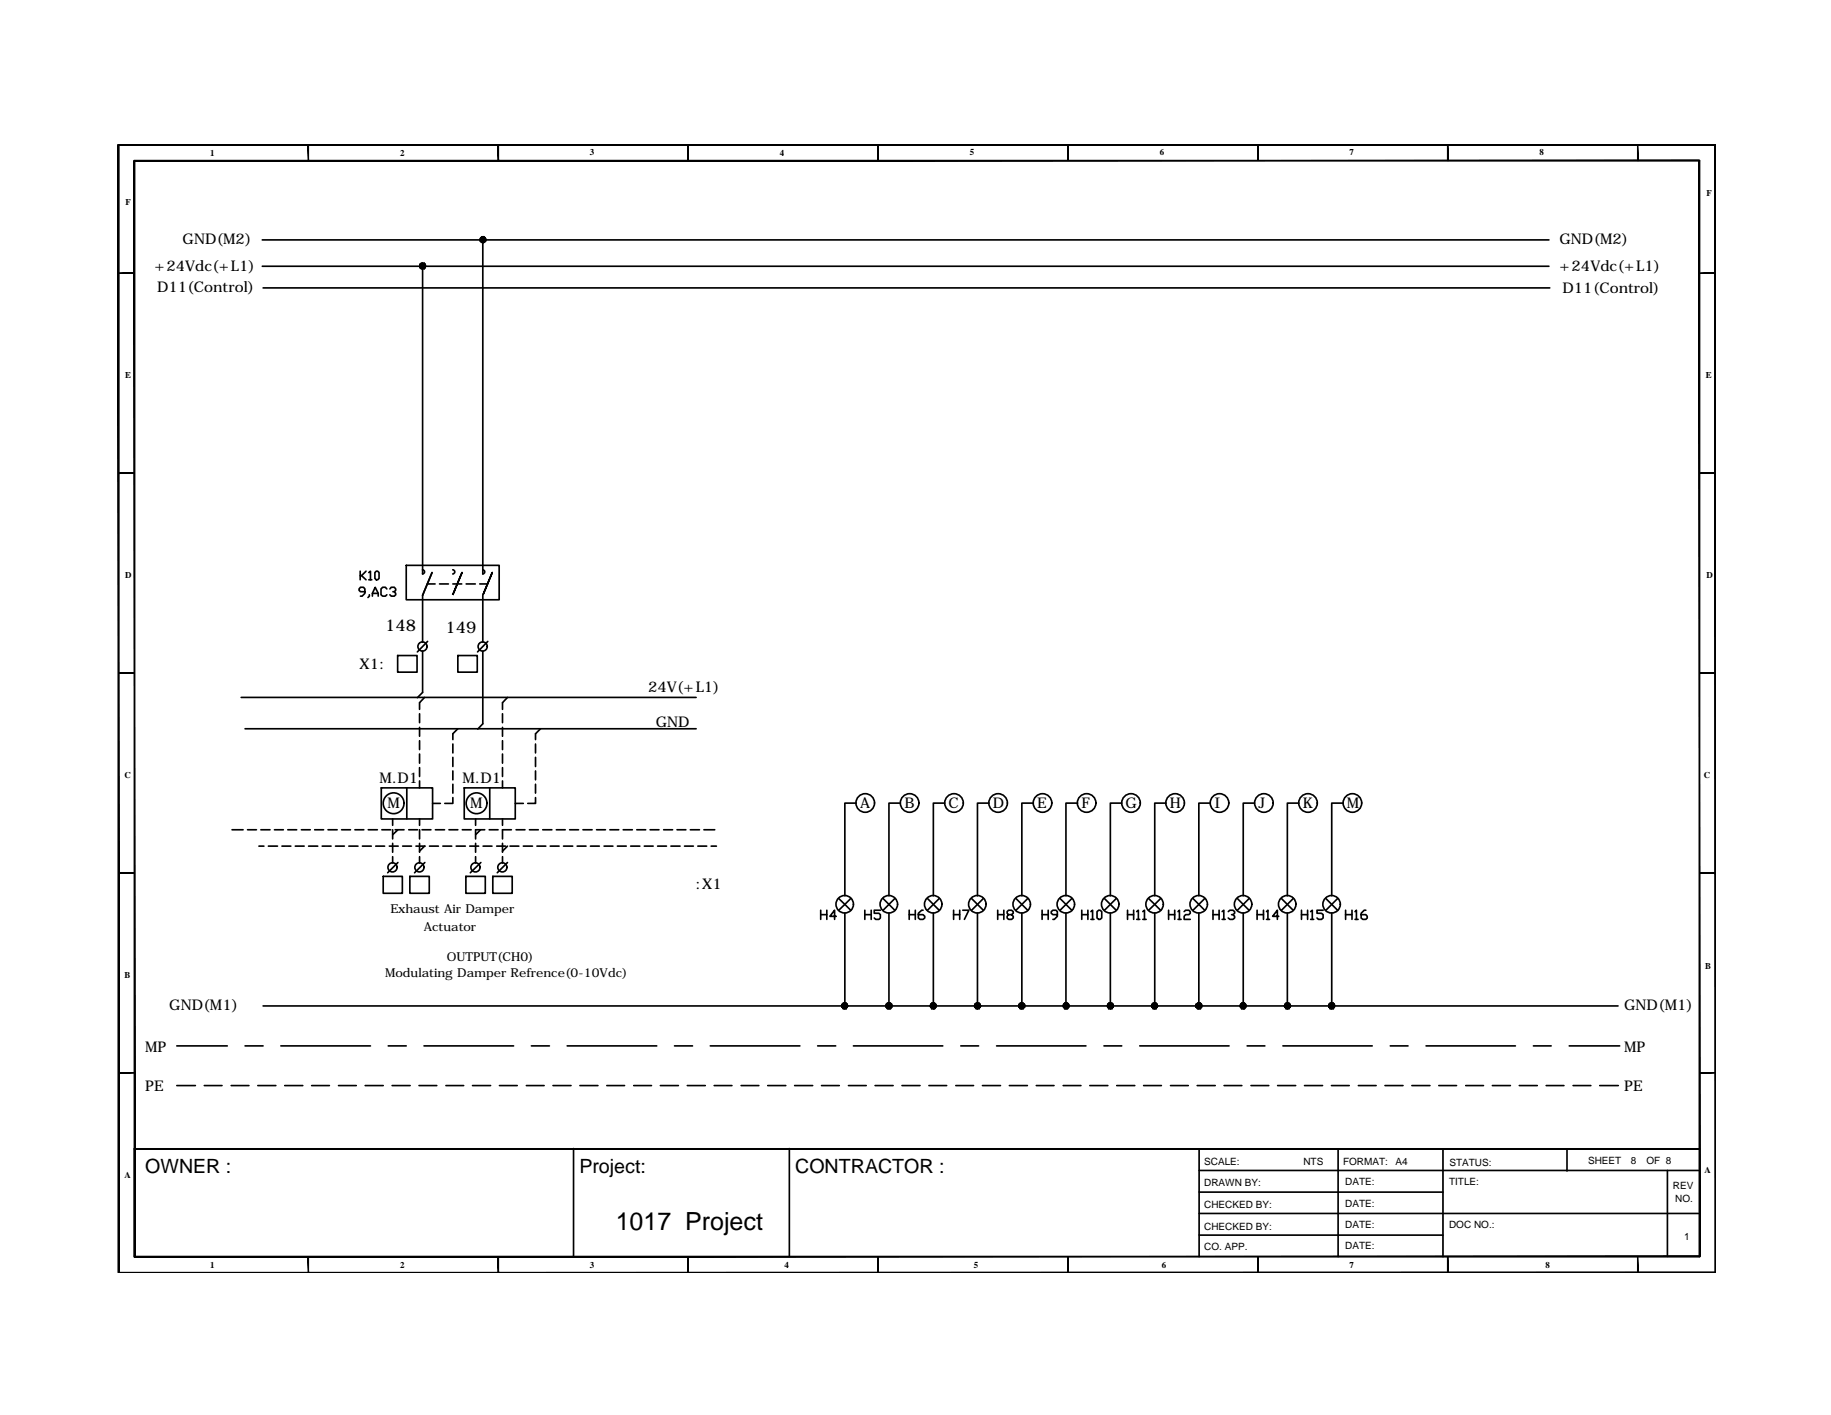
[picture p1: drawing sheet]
<svg xmlns="http://www.w3.org/2000/svg" width="279mm" height="216mm" viewBox="0 0 279 216" stroke-linecap="round" stroke-linejoin="round" font-family="sans-serif">
<!-- layer: FRAME -->
<g fill="#000" stroke="#000" stroke-width=".15">
<path d="M18 22.1v.1l243.8-.1zM18 22.2l243.8-.1v.1z"/>
<path d="M20.5 24.5l.1 167.3v-167.3zM20.5 24.5l.1 167.3h-.1z"/>
<path d="M47 22.1l.1 2.4v-2.4zM47 22.1l.1 2.4h-.1z"/>
<path d="M76 22.1l.1 2.4v-2.4zM76 22.1l.1 2.4h-.1z"/>
<path d="M105 22.1v2.4v-2.4zM105 22.1v2.4z"/>
<path d="M133.9 22.1l.1 2.4v-2.4zM133.9 22.1l.1 2.4h-.1z"/>
<path d="M162.9 22.1l.1 2.4v-2.4zM162.9 22.1l.1 2.4h-.1z"/>
<path d="M191.9 22.1l.1 2.4v-2.4zM191.9 22.1l.1 2.4h-.1z"/>
<path d="M220.9 22.1l.1 2.4v-2.4zM220.9 22.1l.1 2.4h-.1z"/>
<path d="M249.9 22.1l.1 2.4v-2.4zM249.9 22.1l.1 2.4h-.1z"/>
<path d="M20.5 24.6h238.8v-.1zM20.5 24.5h238.8l-238.8 .1z"/>
<path d="M261.7 22.1l.1 172.1zM261.7 22.1l.1 172.1z"/>
<path d="M18.1 41.6v.1l2.4-.1zM18.1 41.7l2.4-.1v.1z"/>
<path d="M259.3 41.6v.1l2.5-.1zM259.3 41.7l2.5-.1v.1z"/>
<path d="M18.1 72.1v.1l2.4-.1zM18.1 72.2l2.4-.1v.1z"/>
<path d="M259.3 72.1v.1l2.5-.1zM259.3 72.2l2.5-.1v.1z"/>
<path d="M18.1 102.6v.1l2.4-.1zM18.1 102.7l2.4-.1v.1z"/>
<path d="M259.3 102.6v.1l2.5-.1zM259.3 102.7l2.5-.1v.1z"/>
<path d="M18.1 133.1v.2l2.4-.2zM18.1 133.3l2.4-.2v.2z"/>
<path d="M259.3 133.1v.2l2.5-.2zM259.3 133.3l2.5-.2v.2z"/>
<path d="M18.1 163.6v.1l2.4-.1zM18.1 163.7l2.4-.1v.1z"/>
<path d="M259.3 163.6v.1l2.5-.1zM259.3 163.7l2.5-.1v.1z"/>
<path d="M18 22.1v172.1h.2zM18 22.1h.2v172.1z"/>
<path d="M20.5 191.7v.1l238.8-.1zM20.5 191.8l238.8-.1v.1z"/>
<path d="M47 191.8l.1 2.4v-2.4zM47 191.8l.1 2.4h-.1z"/>
<path d="M76 191.8l.1 2.4v-2.4zM76 191.8l.1 2.4h-.1z"/>
<path d="M105 191.8v2.4v-2.4zM105 191.8v2.4z"/>
<path d="M133.9 191.8v2.4h.1zM133.9 191.8h.1v2.4z"/>
<path d="M162.9 191.8l.1 2.4v-2.4zM162.9 191.8l.1 2.4h-.1z"/>
<path d="M191.9 191.8l.1 2.4v-2.4zM191.9 191.8l.1 2.4h-.1z"/>
<path d="M220.9 191.8l.1 2.4v-2.4zM220.9 191.8l.1 2.4h-.1z"/>
<path d="M249.9 191.8l.1 2.4v-2.4zM249.9 191.8l.1 2.4h-.1z"/>
<path d="M259.3 24.5v167.3h.1zM259.3 24.5h.1v167.3z"/>
<path d="M18.1 194.2l243.7-.1zM18.1 194.1h243.7z"/>
</g>
<path d="M20.5 175.3h238.8zM20.5 175.3v16.5M183 178.6h76.2M183 175.3v16.5M183 181.9h37.2M183 185.2h76.2M183 188.5h37.2" fill="none" stroke="#000" stroke-width=".25"/>
<!-- layer: 0 -->
<g fill="none" stroke="#000" stroke-width=".25">
<path d="M40 36.6h196.4M73.7 36.6v51a.32 .32 0 0 0 .3-.3 .32 .32 0 0 0-.3-.4M40 40.6h196.4M40.1 43.9h196.4M64.5 40.6v47a.32 .32 0 0 0 .3-.3 .32 .32 0 0 0-.3-.4M56.4 90.7v.3l-.3 .2M59.5 89.9l.2-.3h.5l.2 .3v.2l-.2 .2h-.2M60.2 90.3l.2 .2v.2l-.2 .3h-.5l-.2-.3M62 86.3h14.2v5.2h-14.2zM64.5 99.3v6.3l-.8 .9M65.2 89.1h1.2M65.2 97.9l-1.5 1.6"/>
<path d="M65.9 87.4l-1.4 3.4v7.2M67.1 89.1h1.3M69.1 86.9a.32 .32 0 0 1 .3 .4 .32 .32 0 0 1-.3 .3M69.1 89.1h1.4M70.5 87.4l-1.4 3.4 1.4-3.4M71.1 89.1h1.4M73.2 89.1h1.2M73.7 90.8v7.2M73.7 99.3v11.1l-.8 .8M74.4 97.9l-1.5 1.6M75.1 87.4l-1.4 3.4 1.4-3.4M36.8 106.4h69.4"/>
<path d="M37.4 111.2h68.8M60.7 100h2.9v2.6h-2.9zM64 108.9v1.4M64 111v1.3M64 113v1.4M64 115v1.4M64 117.1v1.4M64 119.2v1M64.8 106.4l-.8 .8v1M69.1 113.5v1.4M69.1 115.6v1.4M69.1 117.6v1.4"/>
<path d="M69.1 119.7v1.3M69.9 100h2.9v2.6h-2.9zM69.9 111.2l-.8 .8v.8M76.7 108.9v1.4M76.7 111v1.3M76.7 113v1.4M76.7 115v1.4M76.7 117.1v1.4M76.7 119.2v1M77.4 106.4l-.7 .8v1M81.7 113.5v1.4M81.7 115.6v1.4"/>
<path d="M81.7 117.6v1.4M81.7 119.7v1.3M82.5 111.2l-.8 .8v.8M35.4 126.6h1.7M37.8 126.6h1.3M39.5 129.1h.8M39.8 126.6h1.4M41 129.1h1.3M41.9 126.6h1.3M43 129.1h1.4M43.9 126.6h1.4M45.1 129.1h1.3"/>
<path d="M46 126.6h1.3M47.1 129.1h1.4M48 126.6h1.4M49.2 129.1h1.3M50.1 126.6h1.3M51.2 129.1h1.3M52.1 126.6h1.4M53.2 129.1h1.4M54.2 126.6h1.3M55.3 129.1h1.4M56.2 126.6h1.4M57.3 129.1h1.4"/>
<path d="M58.2 120.2h7.8v4.8h-7.8zM58.3 126.6h1.3M58.5 133.7h2.9v2.6h-2.9zM59.4 129.1h1.4M59.9 125v.9M59.9 126.6v1.4M59.9 128.7v1.3M59.9 130.7v1M60.3 126.6h1.4M60.7 131.6l-1.5 1.6M60.7 126.6l-.8 .8M61.4 129.1h1.4"/>
<path d="M62.1 120.2v4.8M62.4 126.6h1.3M62.5 133.7h3v2.6h-3zM63.5 129.1h1.4M64 125v.9M64 126.6v1.4M64 128.7v1.3M64 130.7v1M64.4 126.6h1.4M64.8 129.1l-.8 .8M64.8 131.6l-1.5 1.6M65.5 129.1h1.4"/>
<path d="M66 122.6h1.2M66.4 126.6h1.4M67.6 129.1h1.3M68.5 126.6h1.4M69.1 121.7v.9h-1.2M69.6 129.1h1.4M70.5 126.6h1.4M70.8 120.2h7.8v4.8h-7.8zM71.1 133.7h3v2.6h-3zM71.7 129.1h1.3M72.6 125v.9M72.6 128.7v1.3"/>
<path d="M72.6 130.7v1M73.3 126.6l-.7 .8M73.4 131.6l-1.6 1.6M73.7 129.1h1.4M74 126.6h-1.4v1.4M74.6 126.6h1.4M74.7 120.2v4.8M75.2 133.7h3v2.6h-3zM75.8 129.1h1.3M76.7 125v.9M76.7 128.7v1.3M76.7 130.7v1"/>
<path d="M77.4 131.6l-1.5 1.6M77.4 129.1l-.7 .8M77.8 129.1h1.4M78 126.6h-1.3v1.4M78.6 122.6h1.3M78.8 126.6h1.3M79.9 129.1h1.4M80.8 126.6h1.3M81.7 121.7v.9h-1.2M81.9 129.1h1.4M82.8 126.6h1.4M84 129.1h1.3"/>
<path d="M84.9 126.6h1.3M86 129.1h1.4M86.9 126.6h1.4M88.1 129.1h1.3M89 126.6h1.4M90.1 129.1h1.4M91 126.6h1.4M92.2 129.1h1.3M93.1 126.6h1.3M94.2 129.1h1.4M95.1 126.6h1.4M96.2 129.1h1.4"/>
<path d="M97.2 126.6h1.3M98.3 129.1h1.4M99.2 126.6h1.4M100.3 129.1h1.4M101.3 126.6h1.3M102.4 129.1h1.4M103.3 126.6h1.4M104.5 129.1h1.3M105.3 126.6h1.4M106.5 129.1h1.3M107.4 126.6h1.7M108.5 129.1h.8"/>
<path d="M128.9 139.3v14.2M130.7 122.5h-1.8v14.2M135.7 139.3v14.2M137.4 122.5h-1.7v14.2M142.4 139.3v14.2M144.2 122.5h-1.8v14.2M149.2 139.3v14.2M150.9 122.5h-1.7v14.2M155.9 139.3v14.2M157.7 122.5h-1.8v14.2M162.7 139.3v14.2M164.4 122.5h-1.7v14.2"/>
<path d="M169.4 139.3v14.2M171.2 122.5h-1.8v14.2M176.2 139.3v14.2M177.9 122.5h-1.7v14.2M182.9 139.3v14.2M184.7 122.5h-1.8v14.2M189.7 139.3v14.2M191.4 122.5h-1.7v14.2M196.4 139.3v14.2M198.2 122.5h-1.8v14.2M203.2 139.3v14.2M204.9 122.5h-1.7v14.2"/>
<path d="M27 159.6h7.7M37.4 159.6h2.7M40.1 153.5h206.8M42.9 159.6h13.6M59.2 159.6h2.8M64.7 159.6h13.7M81.1 159.6h2.7M86.5 159.6h13.7M102.9 159.6h2.8M108.4 159.6h13.7M124.8 159.6h2.7M130.2 159.6h13.7"/>
<path d="M146.6 159.6h2.7M152.1 159.6h13.6M168.5 159.6h2.7M173.9 159.6h13.7M190.3 159.6h2.7M195.8 159.6h13.6M212.1 159.6h2.8M217.6 159.6h13.6M234 159.6h2.7M239.5 159.6h7.7M27 165.6h2.8M31.2 165.6h2.7"/>
<path d="M35.3 165.6h2.7M39.3 165.6h2.8M43.4 165.6h2.8M47.6 165.6h2.7M51.7 165.6h2.7M55.7 165.6h2.8M59.8 165.6h2.8M63.9 165.6h2.7M68 165.6h2.8M72.1 165.6h2.8M76.2 165.6h2.7M80.3 165.6h2.7"/>
<path d="M84.4 165.6h2.7M87.5 175.2v16.5M88.5 165.6h2.7M92.6 165.6h2.7M96.7 165.6h2.7M100.8 165.6h2.7M104.9 165.6h2.7M109 165.6h2.7M113.1 165.6h2.7M117.2 165.6h2.7M120.5 175.2v16.5M121.3 165.6h2.7"/>
<path d="M125.4 165.6h2.7M129.5 165.6h2.7M133.5 165.6h2.8M137.6 165.6h2.8M141.7 165.6h2.8M145.9 165.6h2.7M149.9 165.6h2.8M154 165.6h2.8M158.1 165.6h2.7M162.2 165.6h2.7M166.3 165.6h2.8M170.4 165.6h2.8"/>
<path d="M174.5 165.6h2.7M178.6 165.6h2.7M182.7 165.6h2.7M186.8 165.6h2.7M190.9 165.6h2.7M195 165.6h2.7M199.1 165.6h2.7M203.2 165.6h2.7M204.2 175.3v16.5M207.3 165.6h2.7M211.3 165.6h2.8M215.4 165.6h2.8"/>
<path d="M219.6 165.6h2.7M220.2 175.3v16.5M223.7 165.6h2.7M227.7 165.6h2.8M231.8 165.6h2.8M235.9 165.6h2.7M239.1 175.4v3.3M240 165.6h2.8M244.1 165.6h2.8M254.4 178.6v13.1"/>
<circle cx="64.5" cy="98.6" r=".7"/>
<circle cx="73.7" cy="98.6" r=".7"/>
<circle cx="59.9" cy="132.3" r=".7"/>
<circle cx="60.1" cy="122.6" r="1.59"/>
<circle cx="64" cy="132.3" r=".7"/>
<circle cx="72.6" cy="132.3" r=".7"/>
<circle cx="72.7" cy="122.6" r="1.59"/>
<circle cx="76.7" cy="132.3" r=".7"/>
<circle cx="132" cy="122.5" r="1.42"/>
<circle cx="138.8" cy="122.5" r="1.42"/>
<circle cx="142.4" cy="138" r="1.33"/>
<circle cx="145.6" cy="122.5" r="1.42"/>
<circle cx="152.3" cy="122.5" r="1.42"/>
<circle cx="159.1" cy="122.5" r="1.42"/>
<circle cx="165.8" cy="122.5" r="1.42"/>
<circle cx="172.6" cy="122.5" r="1.42"/>
<circle cx="179.3" cy="122.5" r="1.42"/>
<circle cx="186.1" cy="122.5" r="1.42"/>
<circle cx="192.9" cy="122.5" r="1.42"/>
<circle cx="199.6" cy="122.5" r="1.42"/>
<circle cx="206.4" cy="122.5" r="1.42"/>
</g>
<g fill="#000" stroke="#000" stroke-width=".15">
<path d="M73.2 36.6l.1 .2 .4-.2zM73.3 36.8l.4-.2-.2 .4zM73.7 36.6l-.2 .4 .2 .1z"/>
<path d="M73.2 36.6l.1 .2 .4-.2zM73.3 36.8l.4-.2-.2 .4zM73.7 36.6l-.2 .4 .2 .1z"/>
<path d="M73.3 36.6l.1 .2 .3-.2zM73.4 36.8l.3-.2-.2 .3zM73.7 36.6l-.2 .3h.2z"/>
<path d="M73.3 36.6l.1 .2 .3-.2zM73.4 36.8l.3-.2-.2 .3zM73.7 36.6l-.2 .3h.2z"/>
<path d="M73.5 36.3l.2 .3v-.4zM73.5 36.3l.2 .3-.3-.2zM73.4 36.4l-.1 .2h.4z"/>
<path d="M73.7 36.6v.3h.2zM73.7 36.6l.3 .2-.1 .1zM73.7 36.6l.3 .2 .1-.2z"/>
<path d="M73.5 36.2l.2 .4v-.5zM73.5 36.2l.2 .4-.4-.2zM73.3 36.4l-.1 .2h.5z"/>
<path d="M73.7 36.6v.5l.2-.1zM73.7 36.6l.4 .2-.2 .2zM73.7 36.6l.4 .2 .1-.2z"/>
<path d="M73.5 36.3l.2 .3v-.4zM73.5 36.3l.2 .3-.3-.2zM73.4 36.4l-.1 .2h.4z"/>
<path d="M73.7 36.6v.3h.2zM73.7 36.6l.3 .2-.1 .1zM73.7 36.6l.3 .2 .1-.2z"/>
<path d="M73.5 36.2l.2 .4v-.5zM73.5 36.2l.2 .4-.4-.2zM73.3 36.4l-.1 .2h.5z"/>
<path d="M73.7 36.6v.5l.2-.1zM73.7 36.6l.4 .2-.2 .2zM73.7 36.6l.4 .2 .1-.2z"/>
<path d="M73.7 36.6h.4l-.1-.2zM73.9 36.3l.1 .1-.3 .2zM73.7 36.2v.4l.2-.3z"/>
<path d="M73.7 36.6h.4l-.1-.2zM73.9 36.3l.1 .1-.3 .2zM73.7 36.2v.4l.2-.3z"/>
<path d="M73.7 36.6h.5l-.1-.2zM73.9 36.2l.2 .2-.4 .2zM73.7 36.1v.5l.2-.4z"/>
<path d="M73.7 36.6h.5l-.1-.2zM73.9 36.2l.2 .2-.4 .2zM73.7 36.1v.5l.2-.4z"/>
<path d="M64 40.6l.1 .2 .4-.2zM64.1 40.8l.4-.2-.2 .4zM64.5 40.6l-.2 .4h.2z"/>
<path d="M64 40.6l.1 .2 .4-.2zM64.1 40.8l.4-.2-.2 .4zM64.5 40.6l-.2 .4h.2z"/>
<path d="M64.1 40.6l.1 .2 .3-.2zM64.2 40.8l.3-.2-.2 .3zM64.5 40.6l-.2 .3 .2 .1z"/>
<path d="M64.1 40.6l.1 .2 .3-.2zM64.2 40.8l.3-.2-.2 .3zM64.5 40.6l-.2 .3 .2 .1z"/>
<path d="M64.3 40.2l.2 .4v-.4zM64.3 40.2l.2 .4-.3-.2zM64.2 40.4l-.1 .2h.4z"/>
<path d="M64.5 40.6v.4l.2-.1zM64.5 40.6l.3 .2-.1 .1zM64.5 40.6l.3 .2 .1-.2z"/>
<path d="M64.3 40.2l.2 .4v-.5zM64.1 40.3l.2-.1 .2 .4zM64.1 40.3l-.1 .3h.5z"/>
<path d="M64.5 40.6v.4h.2zM64.5 40.6l.4 .2-.2 .2zM64.5 40.6l.4 .2 .1-.2z"/>
<path d="M64.3 40.2l.2 .4v-.4zM64.3 40.2l.2 .4-.3-.2zM64.2 40.4l-.1 .2h.4z"/>
<path d="M64.5 40.6v.4l.2-.1zM64.5 40.6l.3 .2-.1 .1zM64.5 40.6l.3 .2 .1-.2z"/>
<path d="M64.3 40.2l.2 .4v-.5zM64.1 40.3l.2-.1 .2 .4zM64.1 40.3l-.1 .3h.5z"/>
<path d="M64.5 40.6v.4h.2zM64.5 40.6l.4 .2-.2 .2zM64.5 40.6l.4 .2 .1-.2z"/>
<path d="M64.5 40.6h.4l-.1-.2zM64.7 40.2l.1 .2-.3 .2zM64.5 40.2v.4l.2-.4z"/>
<path d="M64.5 40.6h.4l-.1-.2zM64.7 40.2l.1 .2-.3 .2zM64.5 40.2v.4l.2-.4z"/>
<path d="M64.5 40.6h.5l-.1-.3zM64.7 40.2l.2 .1-.4 .3zM64.5 40.1v.5l.2-.4z"/>
<path d="M64.5 40.6h.5l-.1-.3zM64.7 40.2l.2 .1-.4 .3zM64.5 40.1v.5l.2-.4z"/>
<path d="M128.4 153.5l.1 .2 .4-.2zM128.5 153.7l.4-.2-.2 .4zM128.9 153.5l-.2 .4 .2 .1z"/>
<path d="M128.4 153.5l.1 .2 .4-.2zM128.5 153.7l.4-.2-.2 .4zM128.9 153.5l-.2 .4 .2 .1z"/>
<path d="M128.5 153.5l.1 .2 .3-.2zM128.6 153.7l.3-.2-.2 .3zM128.9 153.5l-.2 .3h.2z"/>
<path d="M128.5 153.5l.1 .2 .3-.2zM128.6 153.7l.3-.2-.2 .3zM128.9 153.5l-.2 .3h.2z"/>
<path d="M128.7 153.1l.2 .4v-.4zM128.7 153.1l.2 .4-.3-.2zM128.6 153.3l-.1 .2h.4z"/>
<path d="M128.9 153.5v.3h.2zM128.9 153.5l.3 .2-.1 .1zM128.9 153.5l.3 .2 .1-.2z"/>
<path d="M128.7 153.1l.2 .4v-.5zM128.7 153.1l.2 .4-.4-.3zM128.5 153.2l-.1 .3h.5z"/>
<path d="M128.9 153.5v.5l.2-.1zM128.9 153.5l.4 .2-.2 .2zM128.9 153.5l.4 .2 .1-.2z"/>
<path d="M128.7 153.1l.2 .4v-.4zM128.7 153.1l.2 .4-.3-.2zM128.6 153.3l-.1 .2h.4z"/>
<path d="M128.9 153.5v.3h.2zM128.9 153.5l.3 .2-.1 .1zM128.9 153.5l.3 .2 .1-.2z"/>
<path d="M128.7 153.1l.2 .4v-.5zM128.7 153.1l.2 .4-.4-.3zM128.5 153.2l-.1 .3h.5z"/>
<path d="M128.9 153.5v.5l.2-.1zM128.9 153.5l.4 .2-.2 .2zM128.9 153.5l.4 .2 .1-.2z"/>
<path d="M128.9 153.5h.4l-.1-.2zM129.1 153.1l.1 .2-.3 .2zM128.9 153.1v.4l.2-.4z"/>
<path d="M128.9 153.5h.4l-.1-.2zM129.1 153.1l.1 .2-.3 .2zM128.9 153.1v.4l.2-.4z"/>
<path d="M128.9 153.5h.5l-.1-.3zM129.1 153.1l.2 .1-.4 .3zM128.9 153v.5l.2-.4z"/>
<path d="M128.9 153.5h.5l-.1-.3zM129.1 153.1l.2 .1-.4 .3zM128.9 153v.5l.2-.4z"/>
<path d="M135.2 153.5v.2l.5-.2zM135.2 153.7l.5-.2-.3 .4zM135.7 153.5l-.3 .4 .3 .1z"/>
<path d="M135.2 153.5v.2l.5-.2zM135.2 153.7l.5-.2-.3 .4zM135.7 153.5l-.3 .4 .3 .1z"/>
<path d="M135.3 153.5l.1 .2 .3-.2zM135.4 153.7l.3-.2-.2 .3zM135.7 153.5l-.2 .3h.2z"/>
<path d="M135.3 153.5l.1 .2 .3-.2zM135.4 153.7l.3-.2-.2 .3zM135.7 153.5l-.2 .3h.2z"/>
<path d="M135.5 153.1l.2 .4v-.4zM135.5 153.1l.2 .4-.3-.2zM135.4 153.3l-.1 .2h.4z"/>
<path d="M135.7 153.5v.3h.1zM135.7 153.5l.3 .2-.2 .1zM135.7 153.5l.3 .2v-.2z"/>
<path d="M135.4 153.1l.3 .4v-.5zM135.4 153.1l.3 .4-.5-.3zM135.2 153.2v.3h.5z"/>
<path d="M135.7 153.5v.5l.2-.1zM135.7 153.5l.4 .2-.2 .2zM135.7 153.5l.4 .2v-.2z"/>
<path d="M135.5 153.1l.2 .4v-.4zM135.5 153.1l.2 .4-.3-.2zM135.4 153.3l-.1 .2h.4z"/>
<path d="M135.7 153.5v.3h.1zM135.7 153.5l.3 .2-.2 .1zM135.7 153.5l.3 .2v-.2z"/>
<path d="M135.4 153.1l.3 .4v-.5zM135.4 153.1l.3 .4-.5-.3zM135.2 153.2v.3h.5z"/>
<path d="M135.7 153.5v.5l.2-.1zM135.7 153.5l.4 .2-.2 .2zM135.7 153.5l.4 .2v-.2z"/>
<path d="M135.7 153.5h.3v-.2zM135.8 153.1l.2 .2-.3 .2zM135.7 153.1v.4l.1-.4z"/>
<path d="M135.7 153.5h.3v-.2zM135.8 153.1l.2 .2-.3 .2zM135.7 153.1v.4l.1-.4z"/>
<path d="M135.7 153.5h.4v-.3zM135.9 153.1l.2 .1-.4 .3zM135.7 153v.5l.2-.4z"/>
<path d="M135.7 153.5h.4v-.3zM135.9 153.1l.2 .1-.4 .3zM135.7 153v.5l.2-.4z"/>
<path d="M141.9 153.5l.1 .2 .4-.2zM142 153.7l.4-.2-.2 .4zM142.4 153.5l-.2 .4 .2 .1z"/>
<path d="M141.9 153.5l.1 .2 .4-.2zM142 153.7l.4-.2-.2 .4zM142.4 153.5l-.2 .4 .2 .1z"/>
<path d="M142 153.5l.1 .2 .3-.2zM142.1 153.7l.3-.2-.2 .3zM142.4 153.5l-.2 .3h.2z"/>
<path d="M142 153.5l.1 .2 .3-.2zM142.1 153.7l.3-.2-.2 .3zM142.4 153.5l-.2 .3h.2z"/>
<path d="M142.2 153.1l.2 .4v-.4zM142.2 153.1l.2 .4-.3-.2zM142.1 153.3l-.1 .2h.4z"/>
<path d="M142.4 153.5v.3h.2zM142.4 153.5l.3 .2-.1 .1zM142.4 153.5l.3 .2 .1-.2z"/>
<path d="M142.2 153.1l.2 .4v-.5zM142.2 153.1l.2 .4-.4-.3zM142 153.2l-.1 .3h.5z"/>
<path d="M142.4 153.5v.5l.2-.1zM142.4 153.5l.4 .2-.2 .2zM142.4 153.5l.4 .2 .1-.2z"/>
<path d="M142.2 153.1l.2 .4v-.4zM142.2 153.1l.2 .4-.3-.2zM142.1 153.3l-.1 .2h.4z"/>
<path d="M142.4 153.5v.3h.2zM142.4 153.5l.3 .2-.1 .1zM142.4 153.5l.3 .2 .1-.2z"/>
<path d="M142.2 153.1l.2 .4v-.5zM142.2 153.1l.2 .4-.4-.3zM142 153.2l-.1 .3h.5z"/>
<path d="M142.4 153.5v.5l.2-.1zM142.4 153.5l.4 .2-.2 .2zM142.4 153.5l.4 .2 .1-.2z"/>
<path d="M142.4 153.5h.4l-.1-.2zM142.6 153.1l.1 .2-.3 .2zM142.4 153.1v.4l.2-.4z"/>
<path d="M142.4 153.5h.4l-.1-.2zM142.6 153.1l.1 .2-.3 .2zM142.4 153.1v.4l.2-.4z"/>
<path d="M142.4 153.5h.5l-.1-.3zM142.6 153.1l.2 .1-.4 .3zM142.4 153v.5l.2-.4z"/>
<path d="M142.4 153.5h.5l-.1-.3zM142.6 153.1l.2 .1-.4 .3zM142.4 153v.5l.2-.4z"/>
<path d="M148.7 153.5v.2l.5-.2zM148.7 153.7l.5-.2-.3 .4zM149.2 153.5l-.3 .4 .3 .1z"/>
<path d="M148.7 153.5v.2l.5-.2zM148.7 153.7l.5-.2-.3 .4zM149.2 153.5l-.3 .4 .3 .1z"/>
<path d="M148.8 153.5l.1 .2 .3-.2zM148.9 153.7l.3-.2-.2 .3zM149.2 153.5l-.2 .3h.2z"/>
<path d="M148.8 153.5l.1 .2 .3-.2zM148.9 153.7l.3-.2-.2 .3zM149.2 153.5l-.2 .3h.2z"/>
<path d="M149 153.1l.2 .4v-.4zM149 153.1l.2 .4-.3-.2zM148.9 153.3l-.1 .2h.4z"/>
<path d="M149.2 153.5v.3h.2zM149.2 153.5l.3 .2-.1 .1zM149.2 153.5l.3 .2v-.2z"/>
<path d="M148.9 153.1l.3 .4v-.5zM148.7 153.2l.2-.1 .3 .4zM148.7 153.2v.3h.5z"/>
<path d="M149.2 153.5v.5l.2-.1zM149.2 153.5l.4 .2-.2 .2zM149.2 153.5l.4 .2 .1-.2z"/>
<path d="M149 153.1l.2 .4v-.4zM149 153.1l.2 .4-.3-.2zM148.9 153.3l-.1 .2h.4z"/>
<path d="M149.2 153.5v.3h.2zM149.2 153.5l.3 .2-.1 .1zM149.2 153.5l.3 .2v-.2z"/>
<path d="M148.9 153.1l.3 .4v-.5zM148.7 153.2l.2-.1 .3 .4zM148.7 153.2v.3h.5z"/>
<path d="M149.2 153.5v.5l.2-.1zM149.2 153.5l.4 .2-.2 .2zM149.2 153.5l.4 .2 .1-.2z"/>
<path d="M149.2 153.5h.3v-.2zM149.4 153.1l.1 .2-.3 .2zM149.2 153.1v.4l.2-.4z"/>
<path d="M149.2 153.5h.3v-.2zM149.4 153.1l.1 .2-.3 .2zM149.2 153.1v.4l.2-.4z"/>
<path d="M149.2 153.5h.5l-.1-.3zM149.4 153.1l.2 .1-.4 .3zM149.2 153v.5l.2-.4z"/>
<path d="M149.2 153.5h.5l-.1-.3zM149.4 153.1l.2 .1-.4 .3zM149.2 153v.5l.2-.4z"/>
<path d="M155.5 153.5v.2l.4-.2zM155.5 153.7l.4-.2-.2 .4zM155.9 153.5l-.2 .4 .2 .1z"/>
<path d="M155.5 153.5v.2l.4-.2zM155.5 153.7l.4-.2-.2 .4zM155.9 153.5l-.2 .4 .2 .1z"/>
<path d="M155.5 153.5l.1 .2 .3-.2zM155.6 153.7l.3-.2-.2 .3zM155.9 153.5l-.2 .3h.2z"/>
<path d="M155.5 153.5l.1 .2 .3-.2zM155.6 153.7l.3-.2-.2 .3zM155.9 153.5l-.2 .3h.2z"/>
<path d="M155.7 153.1l.2 .4v-.4zM155.7 153.1l.2 .4-.3-.2zM155.6 153.3l-.1 .2h.4z"/>
<path d="M155.9 153.5v.3h.2zM155.9 153.5l.3 .2-.1 .1zM155.9 153.5l.3 .2 .1-.2z"/>
<path d="M155.7 153.1l.2 .4v-.5zM155.7 153.1l.2 .4-.4-.3zM155.5 153.2v.3h.4z"/>
<path d="M155.9 153.5v.5l.2-.1zM155.9 153.5l.5 .2-.3 .2zM155.9 153.5l.5 .2v-.2z"/>
<path d="M155.7 153.1l.2 .4v-.4zM155.7 153.1l.2 .4-.3-.2zM155.6 153.3l-.1 .2h.4z"/>
<path d="M155.9 153.5v.3h.2zM155.9 153.5l.3 .2-.1 .1zM155.9 153.5l.3 .2 .1-.2z"/>
<path d="M155.7 153.1l.2 .4v-.5zM155.7 153.1l.2 .4-.4-.3zM155.5 153.2v.3h.4z"/>
<path d="M155.9 153.5v.5l.2-.1zM155.9 153.5l.5 .2-.3 .2zM155.9 153.5l.5 .2v-.2z"/>
<path d="M155.9 153.5h.4l-.1-.2zM156.1 153.1l.1 .2-.3 .2zM155.9 153.1v.4l.2-.4z"/>
<path d="M155.9 153.5h.4l-.1-.2zM156.1 153.1l.1 .2-.3 .2zM155.9 153.1v.4l.2-.4z"/>
<path d="M155.9 153.5h.5v-.3zM156.1 153.1l.3 .1-.5 .3zM155.9 153v.5l.2-.4z"/>
<path d="M155.9 153.5h.5v-.3zM156.1 153.1l.3 .1-.5 .3zM155.9 153v.5l.2-.4z"/>
<path d="M162.2 153.5l.1 .2 .4-.2zM162.3 153.7l.4-.2-.3 .4zM162.7 153.5l-.3 .4 .3 .1z"/>
<path d="M162.2 153.5l.1 .2 .4-.2zM162.3 153.7l.4-.2-.3 .4zM162.7 153.5l-.3 .4 .3 .1z"/>
<path d="M162.3 153.5l.1 .2 .3-.2zM162.4 153.7l.3-.2-.2 .3zM162.7 153.5l-.2 .3h.2z"/>
<path d="M162.3 153.5l.1 .2 .3-.2zM162.4 153.7l.3-.2-.2 .3zM162.7 153.5l-.2 .3h.2z"/>
<path d="M162.5 153.1l.2 .4v-.4zM162.5 153.1l.2 .4-.3-.2zM162.4 153.3l-.1 .2h.4z"/>
<path d="M162.7 153.5v.3h.2zM162.7 153.5l.3 .2-.1 .1zM162.7 153.5l.3 .2v-.2z"/>
<path d="M162.4 153.1l.3 .4v-.5zM162.4 153.1l.3 .4-.4-.3zM162.3 153.2l-.1 .3h.5z"/>
<path d="M162.7 153.5v.5l.2-.1zM162.7 153.5l.4 .2-.2 .2zM162.7 153.5l.4 .2 .1-.2z"/>
<path d="M162.5 153.1l.2 .4v-.4zM162.5 153.1l.2 .4-.3-.2zM162.4 153.3l-.1 .2h.4z"/>
<path d="M162.7 153.5v.3h.2zM162.7 153.5l.3 .2-.1 .1zM162.7 153.5l.3 .2v-.2z"/>
<path d="M162.4 153.1l.3 .4v-.5zM162.4 153.1l.3 .4-.4-.3zM162.3 153.2l-.1 .3h.5z"/>
<path d="M162.7 153.5v.5l.2-.1zM162.7 153.5l.4 .2-.2 .2zM162.7 153.5l.4 .2 .1-.2z"/>
<path d="M162.7 153.5h.3v-.2zM162.9 153.1l.1 .2-.3 .2zM162.7 153.1v.4l.2-.4z"/>
<path d="M162.7 153.5h.3v-.2zM162.9 153.1l.1 .2-.3 .2zM162.7 153.1v.4l.2-.4z"/>
<path d="M162.7 153.5h.5l-.1-.3zM162.9 153.1l.2 .1-.4 .3zM162.7 153v.5l.2-.4z"/>
<path d="M162.7 153.5h.5l-.1-.3zM162.9 153.1l.2 .1-.4 .3zM162.7 153v.5l.2-.4z"/>
<path d="M169 153.5v.2l.4-.2zM169 153.7l.4-.2-.2 .4zM169.4 153.5l-.2 .4 .2 .1z"/>
<path d="M169 153.5v.2l.4-.2zM169 153.7l.4-.2-.2 .4zM169.4 153.5l-.2 .4 .2 .1z"/>
<path d="M169.1 153.5v.2l.3-.2zM169.1 153.7l.3-.2-.1 .3zM169.4 153.5l-.1 .3h.1z"/>
<path d="M169.1 153.5v.2l.3-.2zM169.1 153.7l.3-.2-.1 .3zM169.4 153.5l-.1 .3h.1z"/>
<path d="M169.3 153.1l.1 .4v-.4zM169.1 153.3l.2-.2 .1 .4zM169.1 153.3v.2h.3z"/>
<path d="M169.4 153.5v.3h.2zM169.4 153.5l.3 .2-.1 .1zM169.4 153.5l.3 .2 .1-.2z"/>
<path d="M169.2 153.1l.2 .4v-.5zM169.2 153.1l.2 .4-.4-.3zM169 153.2v.3h.4z"/>
<path d="M169.4 153.5v.5l.3-.1zM169.4 153.5l.5 .2-.2 .2zM169.4 153.5l.5 .2v-.2z"/>
<path d="M169.3 153.1l.1 .4v-.4zM169.1 153.3l.2-.2 .1 .4zM169.1 153.3v.2h.3z"/>
<path d="M169.4 153.5v.3h.2zM169.4 153.5l.3 .2-.1 .1zM169.4 153.5l.3 .2 .1-.2z"/>
<path d="M169.2 153.1l.2 .4v-.5zM169.2 153.1l.2 .4-.4-.3zM169 153.2v.3h.4z"/>
<path d="M169.4 153.5v.5l.3-.1zM169.4 153.5l.5 .2-.2 .2zM169.4 153.5l.5 .2v-.2z"/>
<path d="M169.4 153.5h.4l-.1-.2zM169.6 153.1l.1 .2-.3 .2zM169.4 153.1v.4l.2-.4z"/>
<path d="M169.4 153.5h.4l-.1-.2zM169.6 153.1l.1 .2-.3 .2zM169.4 153.1v.4l.2-.4z"/>
<path d="M169.4 153.5h.5v-.3zM169.7 153.1l.2 .1-.5 .3zM169.4 153v.5l.3-.4z"/>
<path d="M169.4 153.5h.5v-.3zM169.7 153.1l.2 .1-.5 .3zM169.4 153v.5l.3-.4z"/>
<path d="M175.7 153.5l.1 .2 .4-.2zM175.8 153.7l.4-.2-.2 .4zM176.2 153.5l-.2 .4 .2 .1z"/>
<path d="M175.7 153.5l.1 .2 .4-.2zM175.8 153.7l.4-.2-.2 .4zM176.2 153.5l-.2 .4 .2 .1z"/>
<path d="M175.8 153.5l.1 .2 .3-.2zM175.9 153.7l.3-.2-.2 .3zM176.2 153.5l-.2 .3h.2z"/>
<path d="M175.8 153.5l.1 .2 .3-.2zM175.9 153.7l.3-.2-.2 .3zM176.2 153.5l-.2 .3h.2z"/>
<path d="M176 153.1l.2 .4v-.4zM176 153.1l.2 .4-.3-.2zM175.9 153.3l-.1 .2h.4z"/>
<path d="M176.2 153.5v.3h.2zM176.2 153.5l.3 .2-.1 .1zM176.2 153.5l.3 .2v-.2z"/>
<path d="M176 153.1l.2 .4v-.5zM175.8 153.2l.2-.1 .2 .4zM175.8 153.2l-.1 .3h.5z"/>
<path d="M176.2 153.5v.5l.2-.1zM176.2 153.5l.4 .2-.2 .2zM176.2 153.5l.4 .2 .1-.2z"/>
<path d="M176 153.1l.2 .4v-.4zM176 153.1l.2 .4-.3-.2zM175.9 153.3l-.1 .2h.4z"/>
<path d="M176.2 153.5v.3h.2zM176.2 153.5l.3 .2-.1 .1zM176.2 153.5l.3 .2v-.2z"/>
<path d="M176 153.1l.2 .4v-.5zM175.8 153.2l.2-.1 .2 .4zM175.8 153.2l-.1 .3h.5z"/>
<path d="M176.2 153.5v.5l.2-.1zM176.2 153.5l.4 .2-.2 .2zM176.2 153.5l.4 .2 .1-.2z"/>
<path d="M176.2 153.5h.3v-.2zM176.4 153.1l.1 .2-.3 .2zM176.2 153.1v.4l.2-.4z"/>
<path d="M176.2 153.5h.3v-.2zM176.4 153.1l.1 .2-.3 .2zM176.2 153.1v.4l.2-.4z"/>
<path d="M176.2 153.5h.5l-.1-.3zM176.4 153.1l.2 .1-.4 .3zM176.2 153v.5l.2-.4z"/>
<path d="M176.2 153.5h.5l-.1-.3zM176.4 153.1l.2 .1-.4 .3zM176.2 153v.5l.2-.4z"/>
<path d="M182.5 153.5v.2l.4-.2zM182.5 153.7l.4-.2-.2 .4zM182.9 153.5l-.2 .4 .2 .1z"/>
<path d="M182.5 153.5v.2l.4-.2zM182.5 153.7l.4-.2-.2 .4zM182.9 153.5l-.2 .4 .2 .1z"/>
<path d="M182.6 153.5v.2l.3-.2zM182.6 153.7l.3-.2-.1 .3zM182.9 153.5l-.1 .3h.1z"/>
<path d="M182.6 153.5v.2l.3-.2zM182.6 153.7l.3-.2-.1 .3zM182.9 153.5l-.1 .3h.1z"/>
<path d="M182.8 153.1l.1 .4v-.4zM182.8 153.1l.1 .4-.3-.2zM182.6 153.3v.2h.3z"/>
<path d="M182.9 153.5v.3h.2zM182.9 153.5l.4 .2-.2 .1zM182.9 153.5l.4 .2v-.2z"/>
<path d="M182.7 153.1l.2 .4v-.5zM182.5 153.2l.2-.1 .2 .4zM182.5 153.2v.3h.4z"/>
<path d="M182.9 153.5v.5l.3-.1zM182.9 153.5l.5 .2-.2 .2zM182.9 153.5l.5 .2v-.2z"/>
<path d="M182.8 153.1l.1 .4v-.4zM182.8 153.1l.1 .4-.3-.2zM182.6 153.3v.2h.3z"/>
<path d="M182.9 153.5v.3h.2zM182.9 153.5l.4 .2-.2 .1zM182.9 153.5l.4 .2v-.2z"/>
<path d="M182.7 153.1l.2 .4v-.5zM182.5 153.2l.2-.1 .2 .4zM182.5 153.2v.3h.4z"/>
<path d="M182.9 153.5v.5l.3-.1zM182.9 153.5l.5 .2-.2 .2zM182.9 153.5l.5 .2v-.2z"/>
<path d="M182.9 153.5h.4v-.2zM183.1 153.1l.2 .2-.4 .2zM182.9 153.1v.4l.2-.4z"/>
<path d="M182.9 153.5h.4v-.2zM183.1 153.1l.2 .2-.4 .2zM182.9 153.1v.4l.2-.4z"/>
<path d="M182.9 153.5h.5v-.3zM183.2 153.1l.2 .1-.5 .3zM182.9 153v.5l.3-.4z"/>
<path d="M182.9 153.5h.5v-.3zM183.2 153.1l.2 .1-.5 .3zM182.9 153v.5l.3-.4z"/>
<path d="M189.2 153.5l.1 .2 .4-.2zM189.3 153.7l.4-.2-.2 .4zM189.7 153.5l-.2 .4 .2 .1z"/>
<path d="M189.2 153.5l.1 .2 .4-.2zM189.3 153.7l.4-.2-.2 .4zM189.7 153.5l-.2 .4 .2 .1z"/>
<path d="M189.3 153.5l.1 .2 .3-.2zM189.4 153.7l.3-.2-.2 .3zM189.7 153.5l-.2 .3h.2z"/>
<path d="M189.3 153.5l.1 .2 .3-.2zM189.4 153.7l.3-.2-.2 .3zM189.7 153.5l-.2 .3h.2z"/>
<path d="M189.5 153.1l.2 .4v-.4zM189.5 153.1l.2 .4-.3-.2zM189.4 153.3l-.1 .2h.4z"/>
<path d="M189.7 153.5v.3h.2zM189.7 153.5l.3 .2-.1 .1zM189.7 153.5l.3 .2v-.2z"/>
<path d="M189.5 153.1l.2 .4v-.5zM189.5 153.1l.2 .4-.4-.3zM189.3 153.2l-.1 .3h.5z"/>
<path d="M189.7 153.5v.5l.2-.1zM189.7 153.5l.4 .2-.2 .2zM189.7 153.5l.4 .2 .1-.2z"/>
<path d="M189.5 153.1l.2 .4v-.4zM189.5 153.1l.2 .4-.3-.2zM189.4 153.3l-.1 .2h.4z"/>
<path d="M189.7 153.5v.3h.2zM189.7 153.5l.3 .2-.1 .1zM189.7 153.5l.3 .2v-.2z"/>
<path d="M189.5 153.1l.2 .4v-.5zM189.5 153.1l.2 .4-.4-.3zM189.3 153.2l-.1 .3h.5z"/>
<path d="M189.7 153.5v.5l.2-.1zM189.7 153.5l.4 .2-.2 .2zM189.7 153.5l.4 .2 .1-.2z"/>
<path d="M189.7 153.5h.3v-.2zM189.9 153.1l.1 .2-.3 .2zM189.7 153.1v.4l.2-.4z"/>
<path d="M189.7 153.5h.3v-.2zM189.9 153.1l.1 .2-.3 .2zM189.7 153.1v.4l.2-.4z"/>
<path d="M189.7 153.5h.5l-.1-.3zM189.9 153.1l.2 .1-.4 .3zM189.7 153v.5l.2-.4z"/>
<path d="M189.7 153.5h.5l-.1-.3zM189.9 153.1l.2 .1-.4 .3zM189.7 153v.5l.2-.4z"/>
<path d="M196 153.5l.1 .2 .3-.2zM196.1 153.7l.3-.2-.2 .4zM196.4 153.5l-.2 .4 .2 .1z"/>
<path d="M196 153.5l.1 .2 .3-.2zM196.1 153.7l.3-.2-.2 .4zM196.4 153.5l-.2 .4 .2 .1z"/>
<path d="M196.1 153.5v.2l.3-.2zM196.1 153.7l.3-.2-.1 .3zM196.4 153.5l-.1 .3h.1z"/>
<path d="M196.1 153.5v.2l.3-.2zM196.1 153.7l.3-.2-.1 .3zM196.4 153.5l-.1 .3h.1z"/>
<path d="M196.3 153.1l.1 .4v-.4zM196.3 153.1l.1 .4-.3-.2zM196.1 153.3v.2h.3z"/>
<path d="M196.4 153.5v.3h.3zM196.4 153.5l.4 .2-.1 .1zM196.4 153.5l.4 .2v-.2z"/>
<path d="M196.2 153.1l.2 .4v-.5zM196.1 153.2l.1-.1 .2 .4zM196.1 153.2l-.1 .3h.4z"/>
<path d="M196.4 153.5v.5l.3-.1zM196.4 153.5l.5 .2-.2 .2zM196.4 153.5l.5 .2v-.2z"/>
<path d="M196.3 153.1l.1 .4v-.4zM196.3 153.1l.1 .4-.3-.2zM196.1 153.3v.2h.3z"/>
<path d="M196.4 153.5v.3h.3zM196.4 153.5l.4 .2-.1 .1zM196.4 153.5l.4 .2v-.2z"/>
<path d="M196.2 153.1l.2 .4v-.5zM196.1 153.2l.1-.1 .2 .4zM196.1 153.2l-.1 .3h.4z"/>
<path d="M196.4 153.5v.5l.3-.1zM196.4 153.5l.5 .2-.2 .2zM196.4 153.5l.5 .2v-.2z"/>
<path d="M196.4 153.5h.4v-.2zM196.7 153.1l.1 .2-.4 .2zM196.4 153.1v.4l.3-.4z"/>
<path d="M196.4 153.5h.4v-.2zM196.7 153.1l.1 .2-.4 .2zM196.4 153.1v.4l.3-.4z"/>
<path d="M196.4 153.5h.5v-.3zM196.7 153.1l.2 .1-.5 .3zM196.4 153v.5l.3-.4z"/>
<path d="M196.4 153.5h.5v-.3zM196.7 153.1l.2 .1-.5 .3zM196.4 153v.5l.3-.4z"/>
<path d="M202.7 153.5l.1 .2 .4-.2zM202.8 153.7l.4-.2-.2 .4zM203.2 153.5l-.2 .4 .2 .1z"/>
<path d="M202.7 153.5l.1 .2 .4-.2zM202.8 153.7l.4-.2-.2 .4zM203.2 153.5l-.2 .4 .2 .1z"/>
<path d="M202.8 153.5l.1 .2 .3-.2zM202.9 153.7l.3-.2-.2 .3zM203.2 153.5l-.2 .3h.2z"/>
<path d="M202.8 153.5l.1 .2 .3-.2zM202.9 153.7l.3-.2-.2 .3zM203.2 153.5l-.2 .3h.2z"/>
<path d="M203 153.1l.2 .4v-.4zM202.9 153.3l.1-.2 .2 .4zM202.9 153.3l-.1 .2h.4z"/>
<path d="M203.2 153.5v.3h.2zM203.2 153.5l.3 .2-.1 .1zM203.2 153.5l.3 .2 .1-.2z"/>
<path d="M203 153.1l.2 .4v-.5zM203 153.1l.2 .4-.4-.3zM202.8 153.2l-.1 .3h.5z"/>
<path d="M203.2 153.5v.5l.3-.1zM203.2 153.5l.4 .2-.1 .2zM203.2 153.5l.4 .2 .1-.2z"/>
<path d="M203 153.1l.2 .4v-.4zM202.9 153.3l.1-.2 .2 .4zM202.9 153.3l-.1 .2h.4z"/>
<path d="M203.2 153.5v.3h.2zM203.2 153.5l.3 .2-.1 .1zM203.2 153.5l.3 .2 .1-.2z"/>
<path d="M203 153.1l.2 .4v-.5zM203 153.1l.2 .4-.4-.3zM202.8 153.2l-.1 .3h.5z"/>
<path d="M203.2 153.5v.5l.3-.1zM203.2 153.5l.4 .2-.1 .2zM203.2 153.5l.4 .2 .1-.2z"/>
<path d="M203.2 153.5h.4l-.1-.2zM203.4 153.1l.1 .2-.3 .2zM203.2 153.1v.4l.2-.4z"/>
<path d="M203.2 153.5h.4l-.1-.2zM203.4 153.1l.1 .2-.3 .2zM203.2 153.1v.4l.2-.4z"/>
<path d="M203.2 153.5h.5l-.1-.3zM203.5 153.1l.1 .1-.4 .3zM203.2 153v.5l.3-.4z"/>
<path d="M203.2 153.5h.5l-.1-.3zM203.5 153.1l.1 .1-.4 .3zM203.2 153v.5l.3-.4z"/>
</g>
<g font-size="4.4">
<text x="124.2" y="141.5">H4</text>
<text x="131.2" y="141.5">H5</text>
<text x="137.9" y="141.5">H6</text>
<text x="144.6" y="141.5">H7</text>
<text x="151.3" y="141.5">H8</text>
<text x="158" y="141.5">H9</text>
<text x="164" y="141.5">H10</text>
<text x="171.1" y="141.5">H11</text>
<text x="177.4" y="141.5">H12</text>
<text x="184.1" y="141.5">H13</text>
<text x="190.9" y="141.5">H14</text>
<text x="197.6" y="141.5">H15</text>
<text x="204.6" y="141.5">H16</text>
</g>
<text font-size="4" x="54" y="89.6">K10</text>
<text font-size="3.8" x="94" y="187.7">1017 Project</text>
<g font-size="3">
<text x="22.2" y="179">OWNER :</text>
<text x="88.4" y="178.9">Project:</text>
<text x="121.3" y="179">CONTRACTOR :</text>
</g>
<g font-size="2.5">
<text x="58.8" y="96.3">148</text>
<text x="68" y="96.5">149</text>
</g>
<g font-size="2.3">
<text x="23.6" y="41.3">+24Vdc(+L1)</text>
<text x="27.9" y="37.3">GND(M2)</text>
<text x="238" y="41.3">+24Vdc(+L1)</text>
<text x="238" y="37.3">GND(M2)</text>
<text x="24" y="44.6">D11(Control)</text>
<text x="238.4" y="44.8">D11(Control)</text>
<text x="54.9" y="102">X1:</text>
<text x="98.9" y="105.6">24V(+L1)</text>
<text x="100.1" y="110.9">GND</text>
<text x="57.9" y="119.5">M.D1</text>
<text x="70.6" y="119.5">M.D1</text>
<text x="59.2" y="123.3">M</text>
<text x="71.8" y="123.3">M</text>
<text x="131.2" y="123.3">A</text>
<text x="138" y="123.3">B</text>
<text x="144.8" y="123.3">C</text>
<text x="151.5" y="123.3">D</text>
<text x="158.3" y="123.3">E</text>
<text x="165" y="123.3">F</text>
<text x="171.8" y="123.3">G</text>
<text x="178.5" y="123.3">H</text>
<text x="185.3" y="123.3">I</text>
<text x="192" y="123.3">J</text>
<text x="198.8" y="123.3">K</text>
<text x="205.5" y="123.3">M</text>
<text x="106.1" y="135.7">:X1</text>
<text x="25.8" y="154.2">GND(M1)</text>
<text x="247.8" y="154.2">GND(M1)</text>
<text x="22.2" y="160.5">MP</text>
<text x="247.8" y="160.5">MP</text>
<text x="22.2" y="166.5">PE</text>
<text x="247.8" y="166.5">PE</text>
</g>
<g font-size="1.9">
<text x="59.6" y="139.3">Exhaust Air Damper</text>
<text x="64.7" y="142.1">Actuator</text>
<text x="58.8" y="149">Modulating Damper Refrence(0-10Vdc)</text>
<text x="68.2" y="146.6">OUTPUT(CH0)</text>
</g>
<g font-size="1.5">
<text x="183.7" y="177.8">SCALE:</text>
<text x="198.9" y="177.8">NTS</text>
<text x="204.9" y="177.8">FORMAT:</text>
<text x="213" y="177.8">A4</text>
<text x="221.2" y="177.9">STATUS:</text>
<text x="242.3" y="177.6">SHEET</text>
<text x="248.8" y="177.6">8</text>
<text x="251.2" y="177.6">OF 8</text>
<text x="183.7" y="184.4">CHECKED BY:</text>
<text x="183.7" y="181">DRAWN BY:</text>
<text x="205.3" y="184.1">DATE:</text>
<text x="205.3" y="180.7">DATE:</text>
<text x="221.1" y="180.8">TITLE:</text>
<text x="255.3" y="181.4">REV</text>
<text x="255.6" y="183.5">NO.</text>
<text x="183.7" y="190.7">CO. APP.</text>
<text x="183.7" y="187.6">CHECKED BY:</text>
<text x="205.3" y="190.6">DATE:</text>
<text x="205.3" y="187.4">DATE:</text>
<text x="221.1" y="187.4">DOC NO.:</text>
<text x="257" y="189.2">1</text>
</g>
<g font-size="1.4">
<text x="32.1" y="23.7">1</text>
<text x="61.1" y="23.7">2</text>
<text x="90" y="23.7">3</text>
<text x="119" y="23.7">4</text>
<text x="148" y="23.7">5</text>
<text x="177" y="23.7">6</text>
<text x="205.9" y="23.7">7</text>
<text x="234.9" y="23.7">8</text>
<text x="260.4" y="29.9">F</text>
<text x="19.1" y="31.3">F</text>
<text x="19.1" y="57.6">E</text>
<text x="260.3" y="57.6">E</text>
<text x="19.1" y="88.2">D</text>
<text x="260.4" y="88.2">D</text>
<text x="19" y="118.6">C</text>
<text x="260" y="118.6">C</text>
<text x="19" y="149.2">B</text>
<text x="260.2" y="147.8">B</text>
<text x="19" y="179.7">A</text>
<text x="260.1" y="179">A</text>
<text x="32.1" y="193.4">1</text>
<text x="61.1" y="193.4">2</text>
<text x="90" y="193.4">3</text>
<text x="119.7" y="193.4">4</text>
<text x="148.6" y="193.4">5</text>
<text x="177.3" y="193.4">6</text>
<text x="205.9" y="193.4">7</text>
<text x="235.9" y="193.4">8</text>
</g>
</svg>
